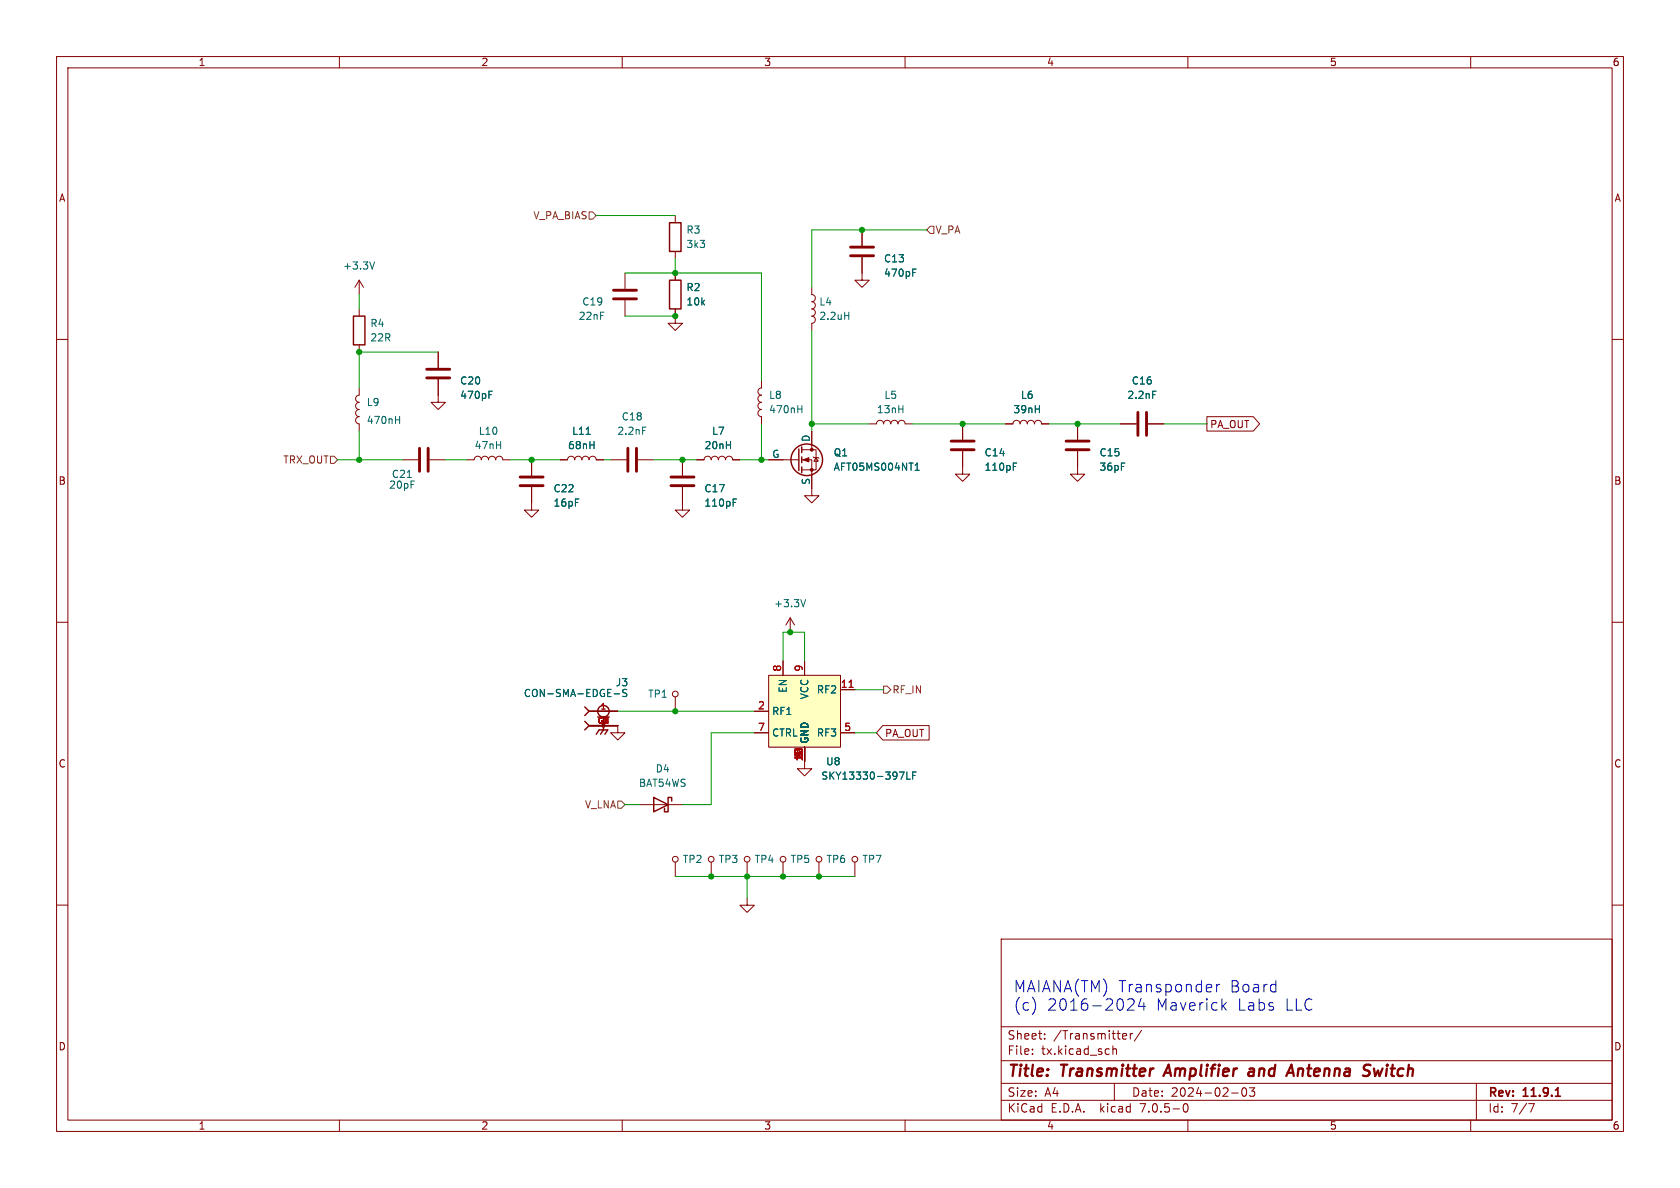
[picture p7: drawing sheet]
<svg xmlns="http://www.w3.org/2000/svg" width="297mm" height="210mm" viewBox="0 0 297 210" stroke-linecap="round" stroke-linejoin="round" font-family="sans-serif">
<g fill="none" stroke="#840000" stroke-width=".18">
<path d="M10 10h277v190h-277zM12 12h273v186h-273zM60 10v2M110 10v2M160 10v2M210 10v2M260 10v2M119.4 38.1v1.3M10 60h2M63.5 49.5v2.6M63.5 54.6v1.3M63.5 49.5l-.8 1.3"/>
<path d="M63.5 49.5l.8 1.3M110.5 48.3v2.8M110.5 53.1v2.8M119.4 54.6v2.6h1.2l-1.2 1.2-1.3-1.2h1.3M119.4 44.5v1.2M119.4 48.3v1.2M143.5 50.8v1.3a.64 .64 0 0 1 .6 .6 .64 .64 0 0 1-.6 .6 .64 .64 0 0 1 .6 .7 .64 .64 0 0 1-.6 .6 .64 .64 0 0 1 .6 .6 .64 .64 0 0 1-.6 .7 .64 .64 0 0 1 .6 .6 .64 .64 0 0 1-.6 .7v1.2M152.4 45.5v4h1.3l-1.3 1.3-1.3-1.3h1.3M152.4 40.6v2.8M285 60h2M63.5 68.6v1.3a.64 .64 0 0 0-.6 .6 .64 .64 0 0 0 .6 .6 .64 .64 0 0 0-.6 .7 .64 .64 0 0 0 .6 .6 .64 .64 0 0 0-.6 .6 .64 .64 0 0 0 .6 .7 .64 .64 0 0 0-.6 .6 .64 .64 0 0 0 .6 .6v1.3M63.5 61v1.2"/>
<path d="M77.5 67.1v4h1.2l-1.2 1.3-1.3-1.3h1.3M77.5 62.2v2.8M134.6 67.3v1.3a.64 .64 0 0 0-.6 .6 .64 .64 0 0 0 .6 .7 .64 .64 0 0 0-.6 .6 .64 .64 0 0 0 .6 .6 .64 .64 0 0 0-.6 .7 .64 .64 0 0 0 .6 .6 .64 .64 0 0 0-.6 .6 .64 .64 0 0 0 .6 .7v1.2M141.7 79.5h2.6v3.6h-2.6M143.5 76.2v3.3M153.7 74.9h1.2a.64 .64 0 0 1 .7-.6 .64 .64 0 0 1 .6 .6 .64 .64 0 0 1 .6-.6 .64 .64 0 0 1 .7 .6 .64 .64 0 0 1 .6-.6 .64 .64 0 0 1 .6 .6 .64 .64 0 0 1 .7-.6 .64 .64 0 0 1 .6 .6h1.3M170.2 79.8v4h1.2l-1.2 1.3-1.3-1.3h1.3M170.2 74.9v2.8M177.8 74.9h1.3a.64 .64 0 0 1 .6-.6 .64 .64 0 0 1 .6 .6 .64 .64 0 0 1 .7-.6 .64 .64 0 0 1 .6 .6 .64 .64 0 0 1 .6-.6 .64 .64 0 0 1 .7 .6 .64 .64 0 0 1 .6-.6 .64 .64 0 0 1 .6 .6h1.3M190.5 79.8v4h1.3l-1.3 1.3-1.3-1.3h1.3M190.5 74.9v2.8M198.1 74.9h2.8"/>
<path d="M202.9 74.9h2.8M213.4 73.7h8.2l1.1 1.2-1.1 1.3h-8.2zM71.1 81.3h2.8M75.9 81.3h2.8M82.5 81.3h1.3a.64 .64 0 0 1 .7-.7 .64 .64 0 0 1 .6 .7 .64 .64 0 0 1 .6-.7 .64 .64 0 0 1 .7 .7 .64 .64 0 0 1 .6-.7 .64 .64 0 0 1 .6 .7 .64 .64 0 0 1 .7-.7 .64 .64 0 0 1 .6 .7h1.3M94 86.1v4.1h1.2l-1.2 1.2-1.3-1.2h1.3M94 81.3v2.8M99.1 81.3h1.2a.64 .64 0 0 1 .7-.7 .64 .64 0 0 1 .6 .7 .64 .64 0 0 1 .6-.7 .64 .64 0 0 1 .7 .7 .64 .64 0 0 1 .6-.7 .64 .64 0 0 1 .6 .7 .64 .64 0 0 1 .7-.7 .64 .64 0 0 1 .6 .7h1.3M107.9 81.3h2.8M112.8 81.3h2.8M120.6 86.1v4.1h1.3l-1.3 1.2-1.2-1.2h1.2M120.6 81.3v2.8"/>
<path d="M123.2 81.3h1.3a.64 .64 0 0 1 .6-.7 .64 .64 0 0 1 .6 .7 .64 .64 0 0 1 .7-.7 .64 .64 0 0 1 .6 .7 .64 .64 0 0 1 .6-.7 .64 .64 0 0 1 .7 .7 .64 .64 0 0 1 .6-.7 .64 .64 0 0 1 .6 .7h1.3M135.9 81.3h5.3M141.7 81.3h1.8v6.3h1.3l-1.3 1.3-1.3-1.3h1.3M143.8 80.8l.1 .1h.8l.1 .1M144.3 80.9l.4 .6h-.8zM10 110h2M135.9 119.4h12.7v12.7h-12.7zM138.4 116.8v2.6M139.7 109.2l.8 1.3M139.7 109.2v2.6M139.7 109.2l-.8 1.3M142.2 116.8v2.6"/>
<path d="M285 110h2M104.1 128.3h5.1v1.2h-1.3l1.3 1.3 1.3-1.3h-1.3M104.1 125.7h5.1M119.4 123.2v2.5M133.3 125.7h2.6M133.3 129.5h2.6M142.2 132.1v3.8h-1.2l1.2 1.3 1.3-1.3h-1.3M148.6 121.9h2.5M148.6 129.5h2.5M156.1 128.3h8.2v2.5h-8.2l-1.2-1.3zM10 160h2M113 142.2h7.6"/>
<path d="M119.4 152.4v2.5M125.7 152.4v2.5M132.1 158.8v1.2h1.2l-1.2 1.3-1.3-1.3h1.3M132.1 152.4v2.5M138.4 152.4v2.5M144.8 152.4v2.5M151.1 152.4v2.5M285 160h2M177 166h108v32h-108zM60 198v2M110 198v2M160 198v2"/>
<path d="M177 194.5h108M177 191.5h108M177 187.5h108M177 181.5h108M182.5 186.3v.1M182.5 185.5v.1M184.7 183.6v.1M184.7 182.8v.1M196 185.4l.1 .1M196.1 186.3l-.1 .1M196.7 184.9v1.5M196.7 185.5l.3-.1 .3 .1 .1 .9"/>
<path d="M197 191.5v3M198.5 182.8l.5-.1 .2 .4-.7 .1M198.5 183.6h.6M199.8 182.7v1M200.2 182.7l-.2 .1-.2 .2M201.8 182.1l-1.3 2M209.3 195.2l.2-.1a.81 .81 0 0 1 .6 .6 .81 .81 0 0 1-.3 .8l-.1 .1a.81 .81 0 0 1-.4-1.4zM210 198v2M217.7 193.2h1.2M219.7 192.4l.2-.1a.81 .81 0 0 1 .6 .6 .81 .81 0 0 1-.3 .8l-.2 .1a.81 .81 0 0 1-.3-1.4zM220.9 192.3h.9l-.5 .6 .4 .1v.7l-.2 .1h-.4l-.2-.1M260 198v2"/>
<path d="M261 191.5v6.5M270.2 195.1h1l-.6 1.5"/>
<circle cx="119.4" cy="122.7" r=".51"/>
<circle cx="119.4" cy="151.9" r=".51"/>
<circle cx="125.7" cy="151.9" r=".51"/>
<circle cx="132.1" cy="151.9" r=".51"/>
<circle cx="138.4" cy="151.9" r=".51"/>
<circle cx="144.8" cy="151.9" r=".51"/>
<circle cx="151.1" cy="151.9" r=".51"/>
</g>
<path d="M275 193.8h.8M275.3 192.5l.1-.2v1.5" fill="none" stroke="#840000" stroke-width=".3"/>
<path d="M221 189.4a.4 .4 0 0 0-.3 .4 .4 .4 0 0 0 .2 .4h.5M221.1 188.9l-.2 .1M227.4 190.2l.9-2 .4 2M227.7 189.6h.9M241.3 188.3l.3-.1 .7 .1M241.4 189.2l.4 .1a.49 .49 0 0 1 .3 .5 .49 .49 0 0 1-.4 .4h-.5" fill="none" stroke="#840000" stroke-width=".4"/>
<g fill="none" stroke="#006464" stroke-width=".18">
<path d="M66.2 46.3l-.4 1.3M149.3 55.8h.8M150.1 55.2v1.3M161.4 47.6h.6M69.9 74.2h.7M70.6 73.6v1.3M86.4 69.2h.6M103.6 76.8h.8M113.6 75.5h.6M141 72.3h.8M141.8 71.7v1.3M203.8 69.2h.6"/>
<path d="M129.6 88.2h.6M161.8 83.1h.7M161.8 82.2l.3-.3v1.2M179.1 81.9h.6M142.4 106l-.4 1.3M108.6 122.7h.9M110.1 122.1l.1 .3 .5 .2 .1 .2-.2 .3h-.5M159 136.5h.8l-.5 1.2M160.3 136.5v1.2h.6M161.4 137.1h.4M162 136.5h-.6v1.2"/>
</g>
<g fill="none" stroke="#840000" stroke-width=".51">
<path d="M108.5 51.3h4M108.5 52.8h4M150.4 43.7h4M150.4 45.2h4M74.2 79.2v4.1M75.4 65.3h4.1M75.4 66.8h4.1M75.7 79.2v4.1M111 79.2v4.1M112.5 79.2v4.1M168.1 78h4.1M168.1 79.5h4.1"/>
<path d="M188.5 78h4M188.5 79.5h4M201.2 72.9v4.1M202.7 72.9v4.1M91.9 84.3h4.1M91.9 85.9h4.1M118.6 84.3h4.1M118.6 85.9h4.1"/>
</g>
<g fill="none" stroke="#840000" stroke-width=".25">
<path d="M118.4 39.4h2v5.1h-2zM62.5 55.9h2v5.1h-2zM118.4 49.5h2v5.1h-2zM141.2 79.4v3.8M141.7 79v1M141.7 80.8v1M141.7 82.6v1M103.4 127.5l.7 .8M103.4 125l.7 .7M104.1 128.3l-.7 .7M104.1 125.7l-.7 .8M104.1 128.3h5.1"/>
<path d="M104.1 125.7h5.1M105.4 129.8l.5-.8h1.5l-.5 .8M106.7 128.3v.7l-.5 .8M115.6 141l2.5 1.2-2.5 1.3zM118.7 141.6v-.6h-.6v2.5h-.6v-.6"/>
<circle cx="142.6" cy="81.3" r="2.79"/>
<circle cx="106.7" cy="125.7" r="1.02"/>
</g>
<g fill="#840000" stroke="#840000" stroke-width=".18">
<path d="M142 81.3l1-.4v.8z"/>
<circle cx="143.5" cy="83.1" r=".25"/>
<circle cx="143.5" cy="79.5" r=".25"/>
</g>
<path d="M135.9 119.4h12.7v12.7h-12.7z" fill="#ffffc2" stroke="#ffffc2" stroke-width=".18"/>
<path d="M150.1 121.5h.7" fill="none" stroke="#a90000" stroke-width=".18"/>
<path d="M104.1 37.5h.7l.6 .6-.6 .6h-.7zM164.5 40h.6v1.3h-.6l-.7-.7zM58.4 80.6h.7l.6 .7-.6 .6h-.7zM156.2 121.3h.6l.7 .6-.7 .7h-.6zM109.2 141.6h.7l.6 .6-.6 .7h-.7z" fill="none" stroke="#725600" stroke-width=".18"/>
<path d="M200.5 177.1l-.1 .3-1.1 1.2h1.2M201.7 176.5l-.4 1.4h1.2M202.2 177.2v1.4M215.1 174v1.3M215.6 174a.51 .51 0 0 0-.5 .4M216.2 177.8l.6 .8M216.8 177.2l-.8 .8M225.4 174l.2 .1M225.6 173.3v2M225.6 175.3h-.2" fill="none" stroke="#0000c2" stroke-width=".18"/>
<g fill="none" stroke="#009600" stroke-width=".18">
<path d="M105.4 38.1h14M63.5 52.1v2.5M110.5 48.3h24.1v19M110.5 55.9h8.9M119.4 45.7v2.6M143.5 58.4v17.8M163.8 40.6h-20.3v10.2M63.5 76.2v5.1M77.5 62.2h-14v6.4M134.6 74.9v6.4M143.5 74.9h10.2M161.3 74.9h16.5"/>
<path d="M185.4 74.9h12.7M205.7 74.9h7.7M59.7 81.3h11.4M78.7 81.3h3.8M90.2 81.3h8.9M106.7 81.3h1.2M115.6 81.3h7.6M130.8 81.3h5.1M138.4 116.8v-5h3.8v5M109.2 125.7h24.1M133.3 129.5h-7.6v12.7h-5.1M151.1 129.5h3.8"/>
<path d="M151.1 121.9h5.1M110.5 142.2h2.5M119.4 154.9h31.7M132.1 154.9v3.9"/>
</g>
<g fill="#009600" stroke="#009600" stroke-width=".18">
<circle cx="120.6" cy="81.3" r=".46"/>
<circle cx="134.6" cy="81.3" r=".46"/>
<circle cx="119.4" cy="55.9" r=".46"/>
<circle cx="119.4" cy="48.3" r=".46"/>
<circle cx="152.4" cy="40.6" r=".46"/>
<circle cx="125.7" cy="154.9" r=".46"/>
<circle cx="132.1" cy="154.9" r=".46"/>
<circle cx="119.4" cy="125.7" r=".46"/>
<circle cx="144.8" cy="154.9" r=".46"/>
<circle cx="138.4" cy="154.9" r=".46"/>
<circle cx="94" cy="81.3" r=".46"/>
<circle cx="63.5" cy="81.3" r=".46"/>
<circle cx="63.5" cy="62.2" r=".46"/>
<circle cx="143.5" cy="74.9" r=".46"/>
<circle cx="170.2" cy="74.9" r=".46"/>
<circle cx="190.5" cy="74.9" r=".46"/>
<circle cx="139.7" cy="111.8" r=".46"/>
</g>
<g font-size="2.8" fill="#0000c2">
<text x="179.1" y="175.6">MAIANA(TM) Transponder</text>
<text x="179.1" y="178.8">(c)</text>
<text x="185" y="178.8">2016-2024</text>
<text x="204.2" y="178.8">Maverick</text>
<text x="217.2" y="175.6">Board</text>
<text x="218.5" y="178.8">Labs</text>
<text x="226.9" y="178.8">LLC</text>
</g>
<g font-size="2.8" fill="#840000">
<text x="178" y="190.8">Title:</text>
<text x="187.5" y="190.8">Transmitter</text>
<text x="206.4" y="190.8">Amplifier</text>
<text x="221.8" y="190.8">and</text>
<text x="229.4" y="190.8">Antenna</text>
<text x="243.3" y="190.8">Switch</text>
</g>
<g font-size="2.1" fill="#840000">
<text x="178" y="183.9">Sheet:</text>
<text x="186.2" y="183.9">/Transmitter/</text>
<text x="178" y="186.6">File:</text>
<text x="184" y="186.6">tx.kicad_sch</text>
<text x="178" y="196.8">KiCad</text>
<text x="178" y="194">Size:</text>
<text x="184.6" y="194">A4</text>
<text x="185.7" y="196.8">E.D.A.</text>
<text x="194.4" y="196.8">kicad</text>
<text x="200" y="194">Date:</text>
<text x="201.5" y="196.8">7.0.5-0</text>
<text x="206.9" y="194">2024-02-03</text>
<text x="263" y="194.2">Rev:</text>
<text x="263" y="196.8">Id:</text>
<text x="267" y="196.8">7/7</text>
<text x="269.2" y="194.2">11.9.1</text>
</g>
<g font-size="1.8" fill="#840000">
<text x="35" y="11.8">1</text>
<text x="85" y="11.8">2</text>
<text x="135" y="11.8">3</text>
<text x="185" y="11.8">4</text>
<text x="235" y="11.8">5</text>
<text x="285" y="11.8">6</text>
<text x="10.4" y="35.8">A</text>
<text x="285.4" y="35.8">A</text>
<text x="213.8" y="75.8">PA_OUT</text>
<text x="10.3" y="85.8">B</text>
<text x="285.3" y="85.8">B</text>
<text x="156.4" y="130.5">PA_OUT</text>
<text x="10.3" y="135.8">C</text>
<text x="285.3" y="135.8">C</text>
<text x="10.3" y="185.8">D</text>
<text x="285.3" y="185.8">D</text>
<text x="35" y="199.8">1</text>
<text x="85" y="199.8">2</text>
<text x="135" y="199.8">3</text>
<text x="185" y="199.8">4</text>
<text x="235" y="199.8">5</text>
<text x="285" y="199.8">6</text>
</g>
<g font-size="1.8" fill="#725600">
<text x="94.3" y="38.9">V_PA_BIAS</text>
<text x="165.3" y="41.5">V_PA</text>
<text x="50.1" y="82.1">TRX_OUT</text>
<text x="157.7" y="122.7">RF_IN</text>
<text x="103.4" y="143.1">V_LNA</text>
</g>
<g font-size="1.8" fill="#006464">
<text x="121.3" y="41.5">R3</text>
<text x="60.6" y="47.8">+3.3V</text>
<text x="121.3" y="44">3k3</text>
<text x="156.2" y="46.5">C13</text>
<text x="121.3" y="51.6">R2</text>
<text x="156.2" y="49.1">470pF</text>
<text x="65.4" y="58">R4</text>
<text x="102.2" y="56.7">22nF</text>
<text x="102.9" y="54.2">C19</text>
<text x="121.3" y="54.2">10k</text>
<text x="144.8" y="54.2">L4</text>
<text x="144.8" y="56.7">2.2uH</text>
<text x="65.4" y="60.5">22R</text>
<text x="64.8" y="71.9">L9</text>
<text x="81.3" y="68.1">C20</text>
<text x="81.3" y="70.7">470pF</text>
<text x="135.9" y="70.7">L8</text>
<text x="156.3" y="70.7">L5</text>
<text x="180.4" y="70.7">L6</text>
<text x="199.2" y="70.7">2.2nF</text>
<text x="200" y="68.1">C16</text>
<text x="64.8" y="75.1">470nH</text>
<text x="84.6" y="77">L10</text>
<text x="101.1" y="77">L11</text>
<text x="109.1" y="77">2.2nF</text>
<text x="109.9" y="74.5">C18</text>
<text x="125.8" y="77">L7</text>
<text x="135.9" y="73.2">470nH</text>
<text x="155" y="73.2">13nH</text>
<text x="179.1" y="73.2">39nH</text>
<text x="83.8" y="79.6">47nH</text>
<text x="100.4" y="79.6">68nH</text>
<text x="124.5" y="79.6">20nH</text>
<text x="136.5" y="81">G</text>
<text x="143.3" y="78.2" transform="rotate(-90 143.3 78.2)">D</text>
<text x="147.3" y="80.8">Q1</text>
<text x="147.3" y="83.4">AFT05MS004NT1</text>
<text x="174" y="80.8">C14</text>
<text x="174" y="83.4">110pF</text>
<text x="194.3" y="80.8">C15</text>
<text x="194.3" y="83.4">36pF</text>
<text x="68.7" y="86.6">20pF</text>
<text x="69.2" y="84.6">C21</text>
<text x="97.8" y="87.2">C22</text>
<text x="97.8" y="89.7">16pF</text>
<text x="124.5" y="87.2">C17</text>
<text x="124.5" y="89.7">110pF</text>
<text x="143.3" y="85.8" transform="rotate(-90 143.3 85.8)">S</text>
<text x="136.8" y="107.5">+3.3V</text>
<text x="92.5" y="123.4">CON-SMA-EDGE-S</text>
<text x="108.8" y="121.5">J3</text>
<text x="114.5" y="123.5">TP1</text>
<text x="139.3" y="122.5" transform="rotate(-90 139.3 122.5)">EN</text>
<text x="143.1" y="123.6" transform="rotate(-90 143.1 123.6)">VCC</text>
<text x="144.4" y="122.7">RF2</text>
<text x="136.4" y="126.6">RF1</text>
<text x="136.4" y="130.4">CTRL</text>
<text x="143.1" y="131.6" transform="rotate(-90 143.1 131.6)">GND</text>
<text x="144.4" y="130.4">RF3</text>
<text x="115.9" y="136.7">D4</text>
<text x="145.1" y="138">SKY13330-397LF</text>
<text x="146" y="135.4">U8</text>
<text x="112.9" y="139.3">BAT54WS</text>
<text x="120.7" y="152.7">TP2</text>
<text x="127" y="152.7">TP3</text>
<text x="133.4" y="152.7">TP4</text>
<text x="139.7" y="152.7">TP5</text>
<text x="146.1" y="152.7">TP6</text>
<text x="152.4" y="152.7">TP7</text>
</g>
<g font-size="1.8" fill="#a90000">
<text x="138.2" y="118.8" transform="rotate(-90 138.2 118.8)">8</text>
<text x="142" y="118.8" transform="rotate(-90 142 118.8)">9</text>
<text x="134" y="125.5">2</text>
<text x="148.6" y="121.7">11</text>
<text x="134" y="129.3">7</text>
<text x="149.2" y="129.3">5</text>
<text x="142" y="134" transform="rotate(-90 142 134)">13</text>
<text x="142" y="134" transform="rotate(-90 142 134)">6</text>
<text x="142" y="134" transform="rotate(-90 142 134)">1</text>
</g>
<g font-size="1.4" fill="#a90000">
<text x="106.1" y="125.5">1</text>
<text x="105.6" y="128">G1</text>
<text x="106.7" y="128">2</text>
</g>
<text font-size="1.4" fill="#840000" x="106.7" y="128">3</text>
</svg>
